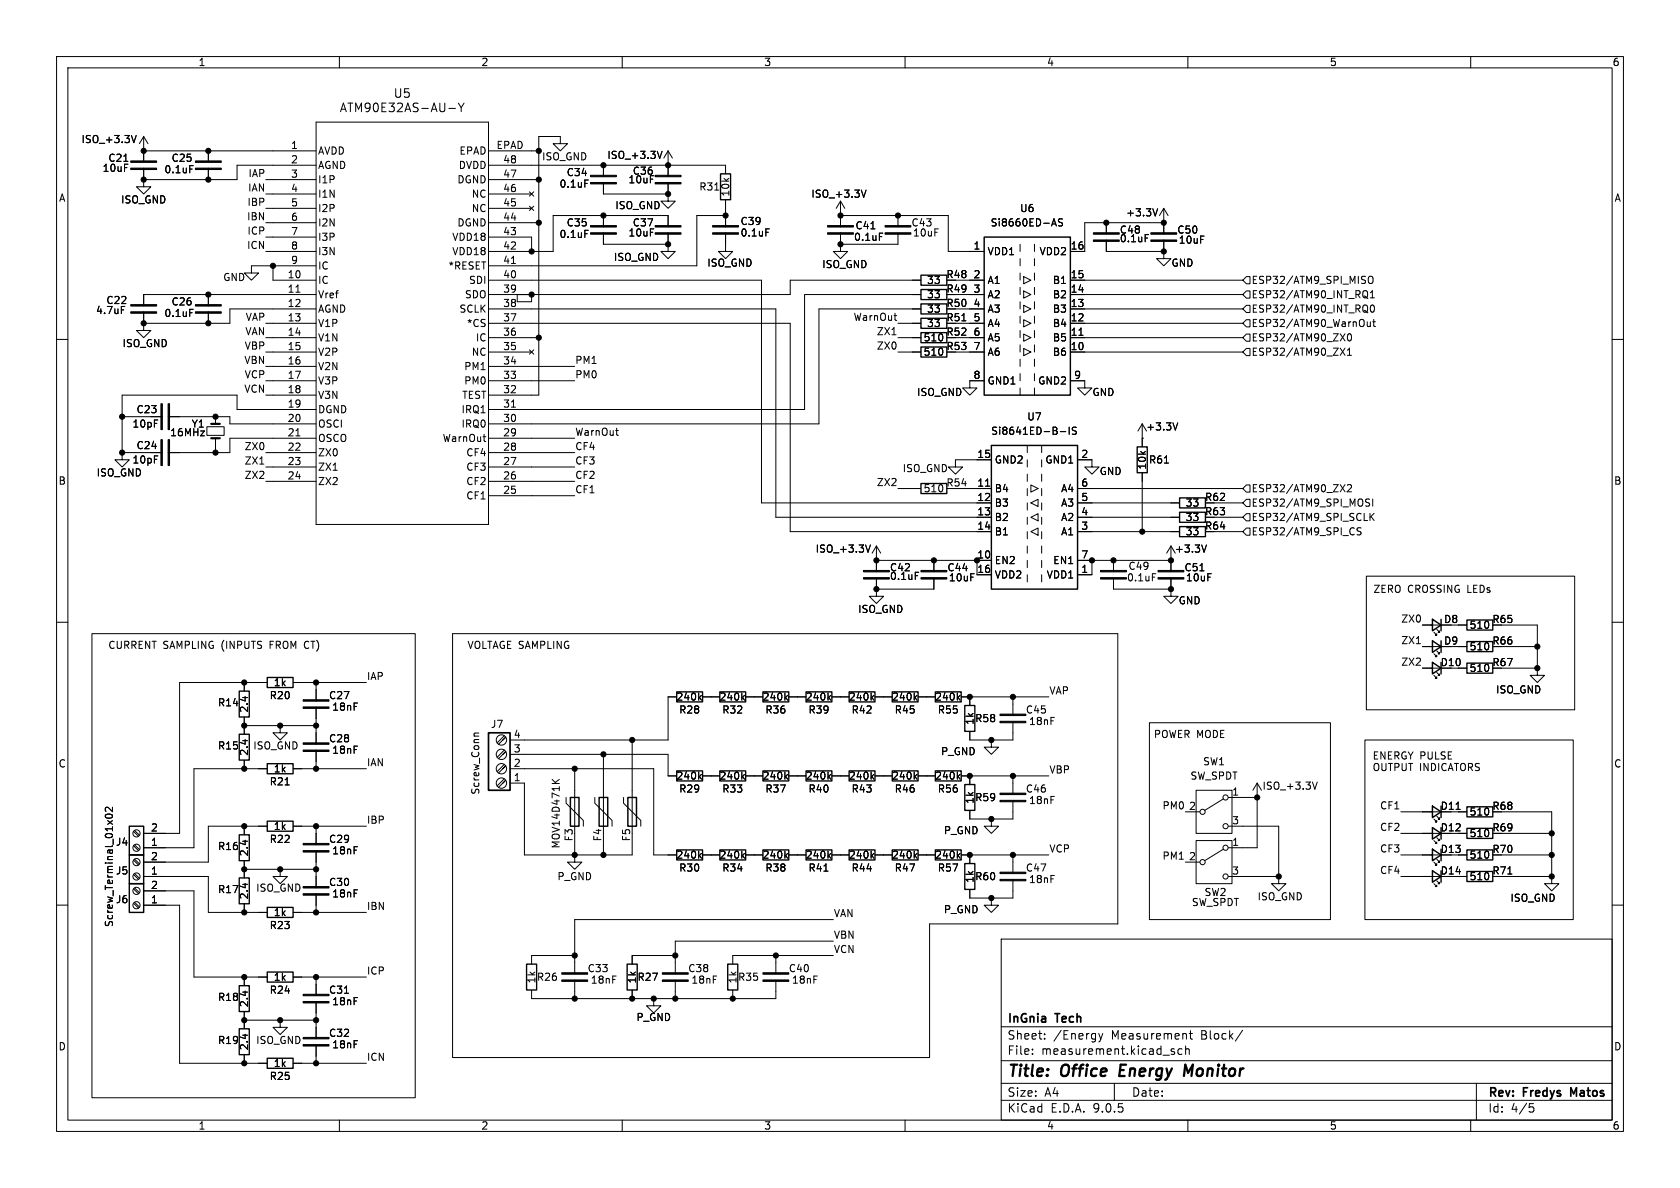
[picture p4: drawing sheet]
<svg xmlns="http://www.w3.org/2000/svg" width="297mm" height="210mm" viewBox="0 0 297 210" stroke-linecap="round" stroke-linejoin="round" font-family="sans-serif">
<g fill="none" stroke="#000" stroke-width=".18">
<path d="M10 10h277v190h-277zM12 12h273v186h-273zM60 10v2M79.4 19.2h1.1M81 18.2l.5 .8M81.5 19v.7M82 18.2l-.5 .8M110 10v2M160 10v2M210 10v2M260 10v2M21.9 28.5h.7"/>
<path d="M23.2 23.9l.5 1.3 .4-1.3M25.4 26.7h.1M25.4 31.8v1.2h1.3l-1.3 1.3-1.3-1.3h1.3M25.4 24.1l-.8 1.3M25.4 24.1l.8 1.3M25.4 24.1v4.6M25.4 29.8v2M25.4 26.7h30.5M33.5 29.3h.6M36.8 26.7v2M36.8 29.8v2M47 31.8h8.9"/>
<path d="M47 34.3h8.9M47 36.8h8.9M47 39.4h8.9M55.9 21.6h30.5v71.1h-30.5zM55.9 29.2h-14v2.6h-16.5M86.4 29.2h41.9v1.5M86.4 26.7h8.8M86.4 31.8h8.8M86.4 34.3h7.6M86.4 36.8h7.6M86.4 39.4h8.8M93.6 33.9l.8 .8"/>
<path d="M93.6 36.4l.8 .8M94.4 33.9l-.8 .8M94.4 36.4l-.8 .8M99.1 25.4h-1.3l1.3 1.3 1.2-1.3h-1.2v-1.3h-3.9v45.8h-8.8M103.4 31.8h.6M106.7 29.2v2M106.7 32.3v2h11.4M106.7 38.1v2M116.2 26.7l.4 1.3 .4-1.3M118.1 34.3v1.3h1.3l-1.3 1.2-1.3-1.2h1.3M118.1 29.2h.1M118.1 26.7v4.5"/>
<path d="M118.1 32.3v2M118.1 26.7l-.8 1.2M118.1 26.7l.8 1.2M126.4 33.6h.7M128.3 35.3v4.8M128.3 38.1h-5.1v8.9h-36.8M148.6 38.1h.1M148.6 38.1h19v6.4h6.4M148.6 35.6v4.5M148.6 35.6l-.8 1.2M148.6 35.6l.8 1.2M152.3 33.6l.4 1.3 .4-1.3"/>
<path d="M158.7 38.1v2M186 39.6h.6M186.3 38.7l.5 1.2M187.8 38.7h-.4l-.2 .1v.4l.5 .2 .1 .3-.2 .2h-.5M195.6 39.4v2M204.7 36.9l-.5 1.3M205.7 39.4h.1M205.7 39.4h-13.9v5.1h-2.6M205.7 36.8l-.7 1.3M205.7 36.8l.8 1.3M205.7 36.8v4.6M25.4 57.2v1.2h1.3l-1.3 1.3-1.3-1.3h1.3"/>
<path d="M25.4 55.2v2M33.5 54.7h.6M36.8 52.1v2M36.8 55.2v2M47 44.5h8.9M47 57.2h8.9M47 59.7h8.9M47 41.9h8.9M48.3 47v2.5h7.6M52.3 51.7h.7M55.9 47h-11.5v1.3h1.3l-1.3 1.2-1.2-1.2h1.2M55.9 52.1h-30.5v2"/>
<path d="M55.9 54.6h-15.3v2.6h-15.2M86.4 49.5h48.2v39.4h40.7M86.4 54.6h50.8v36.8h38.1M86.4 57.2h53.3v36.8h35.6M86.4 59.7h8.8M86.4 41.9h7.6v2.6M90.4 46.6h.7M91.4 52.1v1.2h2.6v-1.2M103.4 40.7h.6M106.7 41.2v2h11.4M118.1 43.2v1.3h1.3l-1.3 1.2-1.3-1.2h1.3M118.1 40.1v-2h-20.3v6.4h-11.4"/>
<path d="M118.1 41.2v2M128.3 41.2v3.3h1.2l-1.2 1.2-1.3-1.2h1.3M135.4 40.5h.6M148.6 43.2v1.3h1.3l-1.3 1.2-1.3-1.2h1.3M148.6 41.2v2M154 40.5h.7M155.5 41.2h.6M158 55.8h.5M158.4 56.6h.1M158.7 57.2h4.1M158.7 59.7h4.1M158.7 41.2v2h-10.1"/>
<path d="M162.8 49.5h-23.1v2.6h-53.3M162.8 52.1h-20.6v20.3h-55.8M162.8 54.6h-18v20.3h-58.4M168.9 49.5h5.1M168.9 52.1h5.1M168.9 54.6h5.1M168.9 57.2h5.1M168.9 59.7h5.1M170 56.7h.8M180.3 43.2v1.3M180.3 45.7v1.3M180.3 48.3v1.2"/>
<path d="M180.3 50.8v1.3M180.3 53.3v1.3M180.3 55.9v1.3M180.3 58.4v1.3M181 51.4l1.2 .7-1.2 .6zM181 54l1.2 .6-1.2 .6zM181 56.5l1.2 .7-1.2 .6zM181 59.1l1.2 .6-1.2 .6zM181 48.9l1.2 .6-1.2 .7zM182.9 43.2v1.3M182.9 45.7v1.3M182.9 48.3v1.2"/>
<path d="M182.9 50.8v1.3M182.9 53.3v1.3M182.9 55.9v1.3M182.9 58.4v1.3M189.2 49.5h30.5M189.2 52.1h30.5M189.2 54.6h30.5M189.2 57.2h30.5M189.2 59.7h30.5M190.7 59.3h.8M195.6 42.5v2h10.1M202.5 41.5h.6"/>
<path d="M205.7 44.5v1.2h1.3l-1.3 1.3-1.2-1.3h1.2M205.7 42.5v2M220.3 56.5h.7v1.3h-.7l-.6-.6zM220.3 48.9h.7v1.3h-.7l-.6-.7zM220.3 59.1h.7v1.2h-.7l-.6-.6zM220.3 51.4h.7v1.3h-.7l-.6-.6zM220.3 54h.7v1.2h-.7l-.6-.6zM236.9 59l.9 1.3M237.8 59l-.9 1.3M238.4 59.1l.1-.1a.68 .68 0 0 1 .4 .6 .68 .68 0 0 1-.4 .7 .84 .84 0 0 1-.1-1.2zM241.6 51.4a.9 .9 0 0 1 0 1.2l.2 .2M241.7 56.9l.1 .8h.3l.2-.1"/>
<path d="M242 49l.2-.2a.43 .43 0 0 1 .5 .5v.4a.42 .42 0 0 1-.4 .4 .42 .42 0 0 1-.4-.4zM242.3 56.9v.8M242.3 52.6h.7M242.3 51.7l.3-.3v1.2M242.4 54l.2-.1a.68 .68 0 0 1 .4 .7 .68 .68 0 0 1-.4 .6l-.2-.1-.1-.4zM242.7 56.9h.5M242.9 56.5v1l.3 .2M10 60h2M21.6 73.7h7.1M29.8 73.7h10.8v1.2h15.3M36.6 75.4h3v1.6h-3zM38.1 73.7v1.2"/>
<path d="M38.1 77.5v2.5M47 62.2h8.9M47 67.3h8.9M47 64.8h8.9M47 69.9h8.9M52.3 77.1h.7M55.9 77.5h-15.3v2.5h-10.8M55.9 72.4h-14v-2.5h-20.3v10.1M85.4 77.2h.5M85.8 78h.1M86.4 62.2h7.6M86.4 67.3h15.2"/>
<path d="M86.4 64.8h15.2M86.4 77.5h15.2M90.4 72h.7M93.6 61.8l.8 .8M94.4 61.8l-.8 .8M108.8 76.1h.5M109.2 77h.1M158.7 62.2h4.1M168.9 62.2h5.1M174 67.3h-2.6v1.3h1.3l-1.3 1.3-1.2-1.3h1.2M180.3 61v1.2M180.3 63.5v1.3"/>
<path d="M180.3 66v1.3M180.3 68.6v1.3M181 61.6l1.2 .6-1.2 .7zM181.6 78.7v1.3M182.9 61v1.2M182.9 63.5v1.3M182.9 66v1.3M182.9 68.6v1.3M184.1 78.7v1.3M187.4 76.3h1M189 75.5v1.3M189.2 67.3h2.6v1.3h1.2l-1.2 1.3-1.3-1.3h1.3"/>
<path d="M189.2 62.2h30.5M190.3 75.6l-.5-.1-.2 .1v.4l.6 .2 .1 .3-.3 .3-.4-.1M201.9 77.5h.1M201.9 74.9v4.1M201.9 74.9l-.7 1.3M201.9 74.9l.8 1.3M208.2 74.7l-.4 1.3M220.3 61.6h.7v1.3h-.7l-.6-.7zM236.9 61.5l.9 1.3M237.8 61.5l-.9 1.3M238.2 62.8h.7M238.2 61.9l.4-.4v1.3"/>
<path d="M285 60h2M21.6 80v1.3h1.3l-1.3 1.3-1.3-1.3h1.3M21.6 80h7.1M47 80h8.9M47 82.6h8.9M47 85.1h8.9M86.4 80h15.2M86.4 82.6h15.2M86.4 85.1h15.2M86.4 87.6h15.2M153 96.3l.5 1.3 .4-1.3M154.9 99.1h.1"/>
<path d="M154.9 99.1h20.4M154.9 96.5l-.7 1.3M154.9 96.5l.8 1.3M154.9 96.5v4.6M158.7 86.4h4.1M165.1 99.1v2M168.9 86.4h6.4M172.7 99.1v2.5h2.6M174.2 85.9h.8M175.3 81.3h-6.4v1.3h1.3l-1.3 1.2-1.3-1.2h1.3M181.6 81.3v1.3M181.6 83.8v1.3"/>
<path d="M181.6 86.4v1.2M181.6 88.9v1.3M181.6 91.4v1.3M181.6 94v1.3M181.6 96.5v1.3M181.6 99.1v1.2M182.2 94l1.3-.7v1.3zM182.2 91.4l1.3-.6v1.3zM182.2 85.7l1.3 .7-1.3 .6zM182.2 88.9l1.3-.6v1.2zM184.1 81.3v1.3M184.1 83.8v1.3"/>
<path d="M184.1 86.4v1.2M184.1 88.9v1.3M184.1 91.4v1.3M184.1 94v1.3M184.1 96.5v1.3M184.1 99.1v1.2M190.5 81.3h2.5v1.3h1.3l-1.3 1.2-1.2-1.2h1.2M190.5 99.1h16.5M190.5 94h18M190.5 91.4h18M190.5 88.9h18M190.5 86.4h29.2"/>
<path d="M193 99.1v2.5h-2.5M196.8 99.1v2M201.9 83.6v10.4M205.9 81.9h.7M207 99.1h.1M207 96.5l-.8 1.3M207 96.5l.8 1.3M207 96.5v4.6M213.3 96.3l-.4 1.3M214.6 94h5.1M214.6 91.4h5.1M214.6 88.9h5.1"/>
<path d="M220.3 90.8h.7v1.3h-.7l-.6-.7zM220.3 85.7h.7v1.3h-.7l-.6-.6zM220.3 88.3h.7v1.2h-.7l-.6-.6zM220.3 93.3h.7v1.3h-.7l-.6-.6zM236.9 85.7l.9 1.2M237.8 85.7l-.9 1.2M238.2 85.8l.5-.1 .2 .3-.8 .9h.8M240.6 93.4l-.5-.1-.1 .1v.4l.5 .2 .1 .3-.2 .3-.5-.1M241.7 88.8l.3 .1 .1 .3-.2 .3h-.3M241.7 88.2l.4 .1M242.2 90.7v1.3M242.4 91.3l.5 .7"/>
<path d="M242.7 88.2v1.3M242.9 90.7l-.7 .8M10 110h2M16.3 112h57.1v82.1h-57.1zM80 112h117.6v51.3h-33.3v23.6h-84.3zM154.9 104.1v1.3h1.3l-1.3 1.3-1.2-1.3h1.2M154.9 102.1v2M161.8 101.2h.6M165.1 102.1v2h-10.2M181.6 101.6v1.3M184.1 101.6v1.3M196.8 102.1v2h10.2"/>
<path d="M203.7 101.4h.6M207 104.1v1.3h1.3l-1.3 1.3-1.3-1.3h1.3M207 102.1v2M212.1 100.9h.8M241.6 101.9h36.8v23.6h-36.8zM251.5 114.3h3.3M251.5 110.5h3.3M251.5 118.1h3.3M253.5 115.6l.5 .5h-.3h.3v-.3M253.5 111.8l.5 .5h-.3h.3v-.3M253.5 119.4l.5 .5h-.3h.3v-.3M254 115.1l.5 .5h-.2h.2v-.3"/>
<path d="M254 111.3l.5 .5h-.2h.2v-.3M254 118.9l.5 .5h-.2h.2v-.3M257.8 114.3h1.5M257.8 110.5h1.5M257.8 118.1h1.5M265.4 114.3h6.4M265.4 110.5h6.4v7.6M265.4 118.1h6.4M271.8 118.1v1.3h1.2l-1.2 1.3-1.3-1.3h1.3M285 110h2M43.2 120.7v1.5M43.2 126.8v3"/>
<path d="M43.2 134.4v1.5M43.2 128.3h12.7M47.2 135.9h-12.9v14h-8.9M47.2 120.7h-15.5v26.6h-6.3M49.5 128.3v1.2h1.3l-1.3 1.3-1.2-1.3h1.2M50.4 138.8h.7M51.8 120.7h13M51.8 135.9h13M55.9 120.7v3.2M55.9 125v6.5M55.9 132.6v3.3M84.7 129.6h-.7l-.2 .3"/>
<path d="M88.9 138.4l.5-.5-1.3 1.3M88.9 135.9l.5-.5-1.3 1.3M88.9 133.4l.5-.6-1.3 1.3M88.9 130.8l.5-.5-1.3 1.3M89.2 137.7l-1.3 1.2M89.2 135.1l-1.3 1.3M89.2 132.6l-1.3 1.3M89.2 130l-1.3 1.3M90.2 135.9h25.4v15.2h4M90.2 133.4h27.9v3.8h1.5M97.6 137.8l.7 .7M98.9 137.8l-.7 .5"/>
<path d="M101.6 135.9v16.5h1.3l-1.3 1.3-1.3-1.3h1.3M106.7 133.4v17.7M111.8 130.8v20.3h-19.1v-12.7h-2.5M119.6 123.2h-1.5v7.6h-27.9M123.6 137.3l.4 .4M123.6 123.3l.4 .5M124 136.9l-.5 .5M124 122.9l-.5 .5M124.2 123.2h3M124.2 137.2h3M131.3 137.3l.3 .4M131.3 123.3l.3 .5"/>
<path d="M131.6 136.9l-.5 .5M131.6 122.9l-.5 .5M131.8 123.2h3M131.8 137.2h3M138.9 137.3l.3 .4M138.9 123.3l.3 .5M139.2 136.9l-.4 .5M139.2 122.9l-.4 .5M139.5 123.2h3M139.5 137.2h3M146.5 123.3l.4 .5M146.5 137.3l.4 .4"/>
<path d="M146.9 122.9l-.5 .5M146.9 136.9l-.5 .5M147.1 123.2h3M147.1 137.2h3M154.1 123.3l.4 .5M154.1 137.3l.4 .4M154.5 122.9l-.5 .5M154.5 136.9l-.5 .5M154.7 123.2h3M154.7 137.2h3M161.7 123.3l.4 .5M161.7 137.3l.4 .4"/>
<path d="M162.1 122.9l-.5 .5M162.1 136.9l-.5 .5M162.3 123.2h3M162.3 137.2h3M169.4 137.3l.3 .4M169.4 123.3l.3 .5M169.7 136.9l-.5 .5M169.7 122.9l-.5 .5M169.9 123.2h15.5M169.9 137.2h15.5M171.4 123.2v1.5M171.4 137.2v1.5"/>
<path d="M175.3 130.8v1.3h1.2l-1.2 1.3-1.3-1.3h1.3M179.1 127.5v3.3h-7.7v-1.5M179.1 123.2v3.3M179.1 137.2v3.2M203.2 127.8h32v34.8h-32zM211.5 139.7h6.3v7.6h-6.3zM222.2 138.4v11.5h-5M222.2 138.4l-.7 1.3M222.2 138.4l.8 1.3M232 138.2l.4 1.3 .5-1.3M241.3 130.8h36.8v31.8h-36.8zM18.7 144.1a.75 .75 0 0 1 1.2 .2 .72 .72 0 0 1-1.3-.1z"/>
<path d="M19.9 142.7v.8l-.9-.8-.4 .2 .1 .5M23.6 154.6l.9 .8M23.6 152.1l.9 .8M23.6 149.5l.9 .9M23.6 147l.9 .8M23.6 159.7l.9 .8M23.6 157.1l.9 .9M23.8 154.4l.9 .9M23.8 151.9l.9 .8M23.8 149.4l.9 .8M23.8 146.8l.9 .9M23.8 159.5l.9 .9"/>
<path d="M23.8 157l.9 .8M25.4 154.9h11.4v6.4h10.4M25.4 157.5h8.9v15.2h12.9M43.2 146.1v1.5M43.2 152.2v3M43.2 159.8v1.5M43.2 153.7h12.7M47.2 146.1h-10.4v6.3h-11.4M49.5 153.7v1.2h1.3l-1.3 1.3-1.2-1.3h1.2M51.8 146.1h13M55.9 146.1v3.2M55.9 150.4v6.5"/>
<path d="M55.9 158v3.3M100.1 141v1l3 3v1.1M105.2 141v1l3 3v1.1M110.2 141v1l3.1 3v1.1M123.6 151.2l.4 .5M124 150.9l-.5 .4M124.2 151.1h3M131.3 151.2l.3 .5M131.6 150.9l-.5 .4M131.8 151.1h3M138.9 151.2l.3 .5M139.2 150.9l-.4 .4"/>
<path d="M139.5 151.1h3M145.7 154h.7M146.5 151.2l.4 .5M146.9 150.9l-.5 .4M147.1 151.1h3M154.1 151.2l.4 .5M154.5 150.9l-.5 .4M154.7 151.1h3M161.7 151.2l.4 .5M162.1 150.9l-.5 .4M162.3 151.1h3M169.4 151.2l.3 .5"/>
<path d="M169.7 150.9l-.5 .4M169.9 151.1h15.5M171.4 151.1v1.5M175.3 158.8v1.2h1.2l-1.2 1.3-1.3-1.3h1.3M175.3 144.8v1.3h1.2l-1.2 1.2-1.3-1.2h1.3M179.1 141.5v3.3h-7.7v-1.5M179.1 155.5v3.3h-7.7v-1.5M179.1 151.1v3.3M209.5 152.4h2.6M209.5 143.5h2.6M211.5 148.6h6.3v7.6h-6.3zM216.3 141.2l-3.3 2.1"/>
<path d="M216.3 150.1l-3.3 2M217.2 154.9h8.9M217.2 141h5M217.2 146.1h8.9v8.8M222.2 141h.1M226.1 154.9v1.3h1.2l-1.2 1.3-1.3-1.3h1.3M247.6 151.1h7.2M247.6 154.9h7.2M247.6 147.3h7.2M247.6 143.5h7.2M253.5 152.4l.5 .5h-.3h.3v-.2M253.5 144.8l.5 .5h-.3h.3v-.3"/>
<path d="M253.5 148.6l.5 .5h-.3h.3v-.3M253.5 156.2l.5 .5h-.3h.3v-.2M254 151.9l.5 .5h-.2h.2v-.3M254 144.3l.5 .5h-.2h.2v-.3M254 148.1l.5 .5h-.2h.2v-.3M254 155.7l.5 .5h-.2h.2v-.2M257.4 143.1h.7M257.8 151.1h1.5M257.8 154.9h1.5M257.8 147.3h1.5M257.8 143.5h1.5M265.4 151.1h8.9"/>
<path d="M265.4 154.9h8.9M265.4 147.3h8.9M265.4 143.5h8.9v11.4M266.6 154.5h.7M274.3 154.9v1.3h1.3l-1.3 1.3-1.3-1.3h1.3M10 160h2M25.4 160h6.3v28h15.5M43.2 172.7v1.5M43.2 178.8v3M51.8 172.7h13M51.8 161.3h13M55.9 172.7v3.3"/>
<path d="M55.9 177.1v6.5M60.9 175.6h.7M101.6 168.9h-7.6v1.5M101.6 173.3v3.2M111.8 175v1.5M115.6 176.5v1.3h1.2l-1.2 1.3-1.3-1.3h1.3M119.4 173.3v3.2M119.4 168.9h-7.6v1.5M129.5 175v1.5M137.2 168.9v3.3M137.2 173.3v3.2h-43.2v-1.5M147.3 168.9h-17.8v1.5"/>
<path d="M147.3 166.4h-27.9v5.8M147.3 162.6h-45.7v9.6M177 166h108v32h-108zM285 160h2M43.2 186.5v1.5M43.2 180.3h12.7M49.5 180.3v1.3h1.3l-1.3 1.3-1.2-1.3h1.2M51.8 188h13M55.9 184.7v3.3M60 198v2M110 198v2M160 198v2"/>
<path d="M177 194.5h108M177 191.5h108M177 187.5h108M177 181.5h108M182.5 186.3v.1M182.5 185.5v.1M184.7 183.6v.1M184.7 182.8v.1M194.2 182.7l.4 1M194.6 183.7l-.1 .4-.3 .1M195 182.7l-.4 1M197 191.5v3"/>
<path d="M207.2 185.9l.4 .1 .1 .2-.2 .2h-.3M207.2 185.4l.4 .1M209 185.5l-.5-.1-.3 .3v.4l.2 .2h.6M209.6 185.5l.2-.1 .4 .1v.9M209.6 184.9v1.5M210 198v2M210.2 182.7h.6M210.5 182.2v1.3l.3 .2M219.7 182.1l-1.3 2M260 198v2M261 191.5v6.5M270.5 195.7h.4l.3 .3-.2 .5-.5 .1"/>
<circle cx="88.6" cy="135.9" r=".92"/>
<circle cx="88.6" cy="133.3" r=".92"/>
<circle cx="88.6" cy="138.4" r=".92"/>
<circle cx="88.6" cy="130.8" r=".92"/>
<circle cx="24.1" cy="152.4" r=".63"/>
<circle cx="24.1" cy="149.9" r=".63"/>
<circle cx="24.1" cy="157.5" r=".63"/>
<circle cx="24.1" cy="154.9" r=".63"/>
<circle cx="24.1" cy="147.3" r=".63"/>
<circle cx="212.6" cy="152.4" r=".46"/>
<circle cx="212.6" cy="143.5" r=".46"/>
<circle cx="216.7" cy="146.1" r=".46"/>
<circle cx="216.7" cy="149.9" r=".46"/>
<circle cx="216.7" cy="154.9" r=".46"/>
<circle cx="216.7" cy="141" r=".46"/>
<circle cx="24.1" cy="160" r=".63"/>
</g>
<path d="M86.4 129.5h3.8v10.2h-3.8zM278.2 193.4l-.5-1.1v1.5" fill="none" stroke="#000" stroke-width=".3"/>
<path d="M198.1 188.2l-.2 2h.9M210.9 188.2l-.9 1.4-.4-1.4-.3 2" fill="none" stroke="#000" stroke-width=".4"/>
<g fill="none" stroke="#000" stroke-width=".24">
<path d="M127.4 30.7h1.8v4.6h-1.8zM162.8 48.6h4.6v1.8h-4.6zM162.8 56.3h4.6v1.7h-4.6zM162.8 53.7h4.6v1.8h-4.6zM162.8 51.2h4.6v1.8h-4.6zM162.8 58.8h4.6v1.8h-4.6zM162.8 61.3h4.6v1.8h-4.6zM201 79h1.8v4.6h-1.8zM162.8 85.5h4.6v1.7h-4.6zM208.5 90.6h4.6v1.7h-4.6zM208.5 88h4.6v1.8h-4.6zM208.5 93.1h4.6v1.8h-4.6z"/>
<path d="M47.2 119.8h4.6v1.7h-4.6zM259.3 109.6h4.6v1.8h-4.6zM259.3 117.2h4.6v1.8h-4.6zM259.3 113.4h4.6v1.8h-4.6zM42.3 129.8h1.8v4.6h-1.8zM42.3 122.2h1.8v4.5h-1.8zM47.2 135h4.6v1.8h-4.6zM119.6 136.3h4.6v1.7h-4.6zM119.6 122.3h4.6v1.8h-4.6zM127.3 136.3h4.5v1.7h-4.5zM127.3 122.3h4.5v1.8h-4.5zM134.9 136.3h4.5v1.7h-4.5z"/>
<path d="M134.9 122.3h4.5v1.8h-4.5zM142.5 122.3h4.6v1.8h-4.6zM142.5 136.3h4.6v1.7h-4.6zM150.1 122.3h4.6v1.8h-4.6zM150.1 136.3h4.6v1.7h-4.6zM157.7 122.3h4.6v1.8h-4.6zM157.7 136.3h4.6v1.7h-4.6zM165.4 136.3h4.5v1.7h-4.5zM165.4 122.3h4.5v1.8h-4.5zM170.6 124.7h1.7v4.6h-1.7zM170.6 138.7h1.7v4.6h-1.7zM42.3 155.2h1.8v4.6h-1.8z"/>
<path d="M42.3 147.6h1.8v4.5h-1.8zM47.2 145.2h4.6v1.7h-4.6zM119.6 150.2h4.6v1.8h-4.6zM127.3 150.2h4.5v1.8h-4.5zM134.9 150.2h4.5v1.8h-4.5zM142.5 150.2h4.6v1.8h-4.6zM150.1 150.2h4.6v1.8h-4.6zM157.7 150.2h4.6v1.8h-4.6zM165.4 150.2h4.5v1.8h-4.5zM170.6 152.7h1.7v4.5h-1.7zM259.3 154.1h4.6v1.7h-4.6zM259.3 142.6h4.6v1.8h-4.6z"/>
<path d="M259.3 146.4h4.6v1.8h-4.6zM259.3 150.2h4.6v1.8h-4.6zM42.3 174.2h1.8v4.6h-1.8zM47.2 171.8h4.6v1.8h-4.6zM47.2 160.4h4.6v1.8h-4.6zM93.1 170.4h1.8v4.6h-1.8zM110.9 170.4h1.7v4.6h-1.7zM128.7 170.4h1.7v4.6h-1.7zM42.3 181.9h1.8v4.5h-1.8zM47.2 187.1h4.6v1.7h-4.6z"/>
</g>
<g fill="none" stroke="#000" stroke-width=".25">
<path d="M174 41.9h15.2v28h-15.2zM175.3 78.7h15.2v25.4h-15.2zM253.2 113.3l1.6 1-1.6 1zM253.2 109.5l1.6 1-1.6 1zM253.2 117.1l1.6 1-1.6 1zM254.8 109.5v2M254.8 113.3v2M254.8 117.1v2M22.9 151.1h2.5v5.1h-2.5zM22.9 146.1h2.5v5h-2.5zM22.9 156.2h2.5v5.1h-2.5zM100.8 141h1.6v5.1h-1.6z"/>
<path d="M105.9 141h1.5v5.1h-1.5zM111 141h1.5v5.1h-1.5zM253.2 150.1l1.6 1-1.6 1zM253.2 142.5l1.6 1-1.6 1zM253.2 146.3l1.6 1-1.6 1zM253.2 153.9l1.6 1-1.6 1.1zM254.8 142.5v2M254.8 146.3v2M254.8 150.1v2M254.8 153.9v2.1"/>
</g>
<g fill="#000" stroke="#000" stroke-width=".18">
<path d="M23.1 29.7h4.6v.3h-4.6zM23.1 28.4h4.6v.3h-4.6zM34.5 29.7h4.6v.3h-4.6zM34.5 28.4h4.6v.3h-4.6zM104.4 32.3h4.6v.2h-4.6zM104.4 31h4.6v.2h-4.6zM115.8 32.3h4.6v.2h-4.6zM115.8 31h4.6v.2h-4.6zM23.1 53.8h4.6v.3h-4.6zM23.1 55.1h4.6v.3h-4.6zM34.5 55.1h4.6v.3h-4.6zM34.5 53.8h4.6v.3h-4.6z"/>
<path d="M104.4 41.1h4.6v.3h-4.6zM104.4 39.9h4.6v.2h-4.6zM115.8 41.1h4.6v.3h-4.6zM115.8 39.9h4.6v.2h-4.6zM126 41.1h4.6v.3h-4.6zM126 39.9h4.6v.2h-4.6zM146.3 41.1h4.6v.3h-4.6zM146.3 39.9h4.6v.2h-4.6zM156.5 41.1h4.5v.3h-4.5zM156.5 39.9h4.5v.2h-4.5zM193.3 42.4h4.6v.3h-4.6zM193.3 41.1h4.6v.3h-4.6z"/>
<path d="M203.5 42.4h4.5v.3h-4.5zM203.5 41.1h4.5v.3h-4.5zM28.4 77.7h.3v4.6h-.3zM28.4 71.4h.3v4.5h-.3zM29.7 77.7h.3v4.6h-.3zM29.7 71.4h.3v4.5h-.3zM152.7 102.1h4.5v.3h-4.5zM152.7 100.8h4.5v.3h-4.5zM162.8 102.1h4.6v.3h-4.6zM162.8 100.8h4.6v.3h-4.6zM194.6 102.1h4.5v.3h-4.5zM194.6 100.8h4.5v.3h-4.5z"/>
<path d="M204.7 102.1h4.6v.3h-4.6zM204.7 100.8h4.6v.3h-4.6zM53.6 123.7h4.6v.3h-4.6zM53.6 125h4.6v.2h-4.6zM53.6 131.3h4.6v.3h-4.6zM53.6 132.6h4.6v.2h-4.6zM176.8 126.2h4.6v.3h-4.6zM176.8 127.5h4.6v.3h-4.6zM53.6 156.7h4.6v.3h-4.6zM53.6 158h4.6v.2h-4.6zM53.6 149.1h4.6v.3h-4.6zM53.6 150.4h4.6v.2h-4.6z"/>
<path d="M176.8 154.2h4.6v.2h-4.6zM176.8 155.4h4.6v.3h-4.6zM176.8 140.2h4.6v.3h-4.6zM176.8 141.5h4.6v.2h-4.6zM53.6 175.8h4.6v.2h-4.6zM53.6 177h4.6v.3h-4.6zM99.3 172h4.6v.2h-4.6zM99.3 173.2h4.6v.3h-4.6zM117.1 172h4.6v.2h-4.6zM117.1 173.2h4.6v.3h-4.6zM134.9 172h4.5v.2h-4.5zM134.9 173.2h4.5v.3h-4.5z"/>
<path d="M53.6 183.4h4.6v.2h-4.6zM53.6 184.7h4.6v.2h-4.6z"/>
<circle cx="25.4" cy="31.8" r=".46"/>
<circle cx="25.4" cy="26.7" r=".46"/>
<circle cx="36.8" cy="31.8" r=".46"/>
<circle cx="36.8" cy="26.7" r=".46"/>
<circle cx="95.2" cy="31.8" r=".46"/>
<circle cx="95.2" cy="39.4" r=".46"/>
<circle cx="95.2" cy="26.7" r=".46"/>
<circle cx="106.7" cy="38.1" r=".46"/>
<circle cx="106.7" cy="29.2" r=".46"/>
<circle cx="118.1" cy="34.3" r=".46"/>
<circle cx="118.1" cy="29.2" r=".46"/>
<circle cx="128.3" cy="38.1" r=".46"/>
<circle cx="148.6" cy="38.1" r=".46"/>
<circle cx="158.7" cy="38.1" r=".46"/>
<circle cx="195.6" cy="39.4" r=".46"/>
<circle cx="205.7" cy="39.4" r=".46"/>
<circle cx="25.4" cy="57.2" r=".46"/>
<circle cx="36.8" cy="57.2" r=".46"/>
<circle cx="36.8" cy="52.1" r=".46"/>
<circle cx="48.3" cy="47" r=".46"/>
<circle cx="94" cy="44.5" r=".46"/>
<circle cx="94" cy="52.1" r=".46"/>
<circle cx="95.2" cy="59.7" r=".46"/>
<circle cx="118.1" cy="43.2" r=".46"/>
<circle cx="148.6" cy="43.2" r=".46"/>
<circle cx="205.7" cy="44.5" r=".46"/>
<circle cx="21.6" cy="73.7" r=".46"/>
<circle cx="38.1" cy="73.7" r=".46"/>
<circle cx="21.6" cy="80" r=".46"/>
<circle cx="38.1" cy="80" r=".46"/>
<circle cx="154.9" cy="99.1" r=".46"/>
<circle cx="165.1" cy="99.1" r=".46"/>
<circle cx="172.7" cy="99.1" r=".46"/>
<circle cx="193" cy="99.1" r=".46"/>
<circle cx="196.8" cy="99.1" r=".46"/>
<circle cx="201.9" cy="94" r=".46"/>
<circle cx="207" cy="99.1" r=".46"/>
<circle cx="154.9" cy="104.1" r=".46"/>
<circle cx="207" cy="104.1" r=".46"/>
<circle cx="271.8" cy="114.3" r=".46"/>
<circle cx="271.8" cy="118.1" r=".46"/>
<circle cx="43.2" cy="135.9" r=".46"/>
<circle cx="43.2" cy="120.7" r=".46"/>
<circle cx="43.2" cy="128.3" r=".46"/>
<circle cx="49.5" cy="128.3" r=".46"/>
<circle cx="55.9" cy="128.3" r=".46"/>
<circle cx="55.9" cy="135.9" r=".46"/>
<circle cx="55.9" cy="120.7" r=".46"/>
<circle cx="101.6" cy="135.9" r=".46"/>
<circle cx="106.7" cy="133.4" r=".46"/>
<circle cx="111.8" cy="130.8" r=".46"/>
<circle cx="171.4" cy="137.2" r=".46"/>
<circle cx="171.4" cy="123.2" r=".46"/>
<circle cx="175.3" cy="130.8" r=".46"/>
<circle cx="179.1" cy="123.2" r=".46"/>
<circle cx="179.1" cy="137.2" r=".46"/>
<circle cx="43.2" cy="146.1" r=".46"/>
<circle cx="43.2" cy="153.7" r=".46"/>
<circle cx="49.5" cy="153.7" r=".46"/>
<circle cx="55.9" cy="153.7" r=".46"/>
<circle cx="55.9" cy="146.1" r=".46"/>
<circle cx="101.6" cy="151.1" r=".46"/>
<circle cx="106.7" cy="151.1" r=".46"/>
<circle cx="171.4" cy="151.1" r=".46"/>
<circle cx="175.3" cy="158.8" r=".46"/>
<circle cx="175.3" cy="144.8" r=".46"/>
<circle cx="179.1" cy="151.1" r=".46"/>
<circle cx="222.2" cy="141" r=".46"/>
<circle cx="226.1" cy="154.9" r=".46"/>
<circle cx="274.3" cy="151.1" r=".46"/>
<circle cx="274.3" cy="154.9" r=".46"/>
<circle cx="274.3" cy="147.3" r=".46"/>
<circle cx="43.2" cy="172.7" r=".46"/>
<circle cx="43.2" cy="161.3" r=".46"/>
<circle cx="55.9" cy="172.7" r=".46"/>
<circle cx="55.9" cy="161.3" r=".46"/>
<circle cx="101.6" cy="176.5" r=".46"/>
<circle cx="101.6" cy="168.9" r=".46"/>
<circle cx="111.8" cy="176.5" r=".46"/>
<circle cx="115.6" cy="176.5" r=".46"/>
<circle cx="119.4" cy="168.9" r=".46"/>
<circle cx="119.4" cy="176.5" r=".46"/>
<circle cx="129.5" cy="176.5" r=".46"/>
<circle cx="137.2" cy="168.9" r=".46"/>
<circle cx="43.2" cy="180.3" r=".46"/>
<circle cx="43.2" cy="188" r=".46"/>
<circle cx="49.5" cy="180.3" r=".46"/>
<circle cx="55.9" cy="180.3" r=".46"/>
<circle cx="55.9" cy="188" r=".46"/>
</g>
<path d="M37.3 74.9h1.6M37.3 77.5h1.6" fill="none" stroke="#000" stroke-width=".38"/>
<g font-size="2.8">
<text x="178" y="190.9">Title:</text>
<text x="187.7" y="190.9">Office</text>
<text x="198.7" y="190.9">Energy</text>
<text x="211" y="190.9">Monitor</text>
</g>
<g font-size="2.1">
<text x="69.5" y="17.5">U5</text>
<text x="60" y="20">ATM90E32AS-AU-Y</text>
<text x="178" y="184">Sheet:</text>
<text x="178" y="181.2">InGnia</text>
<text x="186.2" y="184">/Energy</text>
<text x="186.7" y="181.2">Tech</text>
<text x="196.5" y="184">Measurement</text>
<text x="212.5" y="184">Block/</text>
<text x="178" y="186.7">File:</text>
<text x="184.1" y="186.7">measurement.kicad_sch</text>
<text x="178" y="196.9">KiCad</text>
<text x="178" y="194.1">Size:</text>
<text x="184.7" y="194.1">A4</text>
<text x="185.7" y="196.9">E.D.A.</text>
<text x="193.3" y="196.9">9.0.5</text>
<text x="200" y="194.1">Date:</text>
<text x="263" y="194.3">Rev:</text>
<text x="263" y="196.9">Id:</text>
<text x="267.1" y="196.9">4/5</text>
<text x="269.4" y="194.3">Fredys</text>
<text x="278.3" y="194.3">Matos</text>
</g>
<g font-size="1.8">
<text x="35" y="11.9">1</text>
<text x="85" y="11.9">2</text>
<text x="135" y="11.9">3</text>
<text x="185" y="11.9">4</text>
<text x="235" y="11.9">5</text>
<text x="285" y="11.9">6</text>
<text x="14.3" y="25.5">ISO_+3.3V</text>
<text x="19.1" y="28.8">C21</text>
<text x="30.2" y="28.8">C25</text>
<text x="51.4" y="26.4">1</text>
<text x="51.4" y="29">2</text>
<text x="56.1" y="27.5">AVDD</text>
<text x="81.1" y="27.5">EPAD</text>
<text x="87.7" y="26.4">EPAD</text>
<text x="88.9" y="29">48</text>
<text x="95.7" y="28.5">ISO_GND</text>
<text x="107.3" y="28.3">ISO_+3.3V</text>
<text x="10.3" y="35.9">A</text>
<text x="18" y="30.6">10uF</text>
<text x="29" y="30.8">0.1uF</text>
<text x="43.8" y="33.9">IAN</text>
<text x="43.8" y="31.4">IAP</text>
<text x="51.4" y="31.5">3</text>
<text x="51.4" y="34">4</text>
<text x="56.1" y="30.1">AGND</text>
<text x="56.1" y="32.6">I1P</text>
<text x="56.1" y="35.2">I1N</text>
<text x="80.8" y="32.6">DGND</text>
<text x="81" y="30.1">DVDD</text>
<text x="83.3" y="35.2">NC</text>
<text x="88.9" y="31.5">47</text>
<text x="88.9" y="34">46</text>
<text x="98.8" y="33.4">0.1uF</text>
<text x="100.1" y="31.3">C34</text>
<text x="111" y="32.6">10uF</text>
<text x="111.8" y="31.1">C36</text>
<text x="123.5" y="33.9">R31</text>
<text x="129.1" y="34.8" transform="rotate(-90 129.1 34.8)">10k</text>
<text x="143.3" y="35.2">ISO_+3.3V</text>
<text x="285.3" y="35.9">A</text>
<text x="21.3" y="36.2">ISO_GND</text>
<text x="43.6" y="39">IBN</text>
<text x="43.6" y="41.6">ICP</text>
<text x="43.6" y="36.5">IBP</text>
<text x="51.4" y="36.6">5</text>
<text x="51.4" y="39.1">6</text>
<text x="51.4" y="41.7">7</text>
<text x="56.1" y="37.7">I2P</text>
<text x="56.1" y="40.2">I2N</text>
<text x="80.8" y="40.2">DGND</text>
<text x="83.3" y="37.7">NC</text>
<text x="88.9" y="36.6">45</text>
<text x="88.9" y="39.1">44</text>
<text x="88.9" y="41.7">43</text>
<text x="100.1" y="40.2">C35</text>
<text x="108.7" y="37.2">ISO_GND</text>
<text x="111.8" y="40.2">C37</text>
<text x="130.8" y="40">C39</text>
<text x="151.1" y="40.7">C41</text>
<text x="161" y="40.2">C43</text>
<text x="175" y="40.2">Si8660ED-AS</text>
<text x="180.2" y="37.7">U6</text>
<text x="197.9" y="41.5">C48</text>
<text x="199" y="38.5">+3.3V</text>
<text x="208" y="41.5">C50</text>
<text x="43.6" y="44.1">ICN</text>
<text x="51.4" y="44.2">8</text>
<text x="51.4" y="46.7">9</text>
<text x="56.1" y="42.8">I3P</text>
<text x="56.1" y="45.3">I3N</text>
<text x="56.1" y="47.9">IC</text>
<text x="79.2" y="47.9">*RESET</text>
<text x="79.9" y="42.8">VDD18</text>
<text x="79.9" y="45.3">VDD18</text>
<text x="88.9" y="44.2">42</text>
<text x="88.9" y="46.7">41</text>
<text x="98.8" y="42.3">0.1uF</text>
<text x="108.4" y="46.3">ISO_GND</text>
<text x="111" y="42">10uF</text>
<text x="124.9" y="47.3">ISO_GND</text>
<text x="130.8" y="42">0.1uF</text>
<text x="145.3" y="47.6">ISO_GND</text>
<text x="150.9" y="42.8">0.1uF</text>
<text x="161.3" y="42">10uF</text>
<text x="172" y="44.2">1</text>
<text x="174.5" y="45.3">VDD1</text>
<text x="183.7" y="45.3">VDD2</text>
<text x="189.2" y="44.2">16</text>
<text x="197.9" y="43">0.1uF</text>
<text x="207" y="47.3">GND</text>
<text x="208.3" y="43.3">10uF</text>
<text x="18.7" y="53.9">C22</text>
<text x="39.4" y="49.9">GND</text>
<text x="50.8" y="49.3">10</text>
<text x="50.8" y="51.8">11</text>
<text x="56.1" y="50.4">IC</text>
<text x="56.1" y="52.9">Vref</text>
<text x="82.1" y="52.9">SDO</text>
<text x="82.8" y="50.4">SDI</text>
<text x="88.9" y="49.3">40</text>
<text x="88.9" y="51.8">39</text>
<text x="163.8" y="50.4">33</text>
<text x="163.8" y="52.9">33</text>
<text x="167.2" y="49.4">R48</text>
<text x="167.2" y="51.9">R49</text>
<text x="172" y="49.3">2</text>
<text x="172" y="51.8">3</text>
<text x="174.5" y="50.4">A1</text>
<text x="174.5" y="52.9">A2</text>
<text x="186" y="50.4">B1</text>
<text x="186" y="52.9">B2</text>
<text x="189.2" y="49.3">15</text>
<text x="189.2" y="51.8">14</text>
<text x="221.2" y="50.4">ESP32/ATM9_SPI_MISO</text>
<text x="221.2" y="52.9">ESP32/ATM90_INT_RQ1</text>
<text x="16.9" y="55.7">4.7uF</text>
<text x="29" y="56.2">0.1uF</text>
<text x="30.2" y="54.2">C26</text>
<text x="43.3" y="59.3">VAN</text>
<text x="43.3" y="56.8">VAP</text>
<text x="50.8" y="54.4">12</text>
<text x="50.8" y="56.9">13</text>
<text x="50.8" y="59.4">14</text>
<text x="56.1" y="55.5">AGND</text>
<text x="56.1" y="58">V1P</text>
<text x="81.1" y="55.5">SCLK</text>
<text x="82.5" y="58">*CS</text>
<text x="88.9" y="54.4">38</text>
<text x="88.9" y="56.9">37</text>
<text x="88.9" y="59.4">36</text>
<text x="150.8" y="56.8">WarnOut</text>
<text x="154.9" y="59.3">ZX1</text>
<text x="163.8" y="58">33</text>
<text x="163.8" y="55.5">33</text>
<text x="167.2" y="57">R51</text>
<text x="167.2" y="54.5">R50</text>
<text x="167.2" y="59.5">R52</text>
<text x="172" y="54.4">4</text>
<text x="172" y="56.9">5</text>
<text x="172" y="59.4">6</text>
<text x="174.5" y="55.5">A3</text>
<text x="174.5" y="58">A4</text>
<text x="186" y="55.5">B3</text>
<text x="186" y="58">B4</text>
<text x="189.2" y="54.4">13</text>
<text x="189.2" y="56.9">12</text>
<text x="189.2" y="59.4">11</text>
<text x="221.2" y="58">ESP32/ATM90_WarnOut</text>
<text x="221.2" y="55.5">ESP32/ATM90_INT_RQ0</text>
<text x="21.6" y="61.6">ISO_GND</text>
<text x="43.1" y="64.4">VBN</text>
<text x="43.2" y="61.9">VBP</text>
<text x="50.8" y="62">15</text>
<text x="50.8" y="64.5">16</text>
<text x="56.1" y="60.6">V1N</text>
<text x="56.1" y="63.1">V2P</text>
<text x="56.1" y="65.6">V2N</text>
<text x="82" y="65.6">PM1</text>
<text x="83.3" y="63.1">NC</text>
<text x="84" y="60.6">IC</text>
<text x="88.9" y="62">35</text>
<text x="88.9" y="64.5">34</text>
<text x="101.6" y="64.4">PM1</text>
<text x="154.9" y="61.9">ZX0</text>
<text x="163.2" y="63.1">510</text>
<text x="163.2" y="60.6">510</text>
<text x="167.2" y="62.1">R53</text>
<text x="172" y="62">7</text>
<text x="174.5" y="60.6">A5</text>
<text x="174.5" y="63.1">A6</text>
<text x="186" y="60.6">B5</text>
<text x="186" y="63.1">B6</text>
<text x="189.2" y="62">10</text>
<text x="221.2" y="60.6">ESP32/ATM90_ZX0</text>
<text x="221.2" y="63.1">ESP32/ATM90_ZX1</text>
<text x="43.1" y="69.5">VCN</text>
<text x="43.2" y="67">VCP</text>
<text x="50.8" y="67.1">17</text>
<text x="50.8" y="69.6">18</text>
<text x="56.1" y="68.2">V3P</text>
<text x="56.1" y="70.7">V3N</text>
<text x="81.6" y="70.7">TEST</text>
<text x="82" y="68.2">PM0</text>
<text x="88.9" y="67.1">33</text>
<text x="88.9" y="69.6">32</text>
<text x="101.6" y="67">PM0</text>
<text x="162" y="70.2">ISO_GND</text>
<text x="172" y="67.1">8</text>
<text x="174.5" y="68.2">GND1</text>
<text x="183.4" y="68.2">GND2</text>
<text x="189.8" y="67.1">9</text>
<text x="193" y="70.2">GND</text>
<text x="23.3" y="75.8">10pF</text>
<text x="24" y="73.3">C23</text>
<text x="30" y="77.3">16MHz</text>
<text x="33.8" y="75.8">Y1</text>
<text x="50.8" y="72.1">19</text>
<text x="50.8" y="74.7">20</text>
<text x="50.8" y="77.2">21</text>
<text x="56.1" y="73.3">DGND</text>
<text x="56.1" y="75.8">OSCI</text>
<text x="81.5" y="73.3">IRQ1</text>
<text x="81.5" y="75.8">IRQ0</text>
<text x="88.9" y="72.1">31</text>
<text x="88.9" y="74.7">30</text>
<text x="88.9" y="77.2">29</text>
<text x="101.6" y="77.1">WarnOut</text>
<text x="175.1" y="77.1">Si8641ED-B-IS</text>
<text x="181.5" y="74.5">U7</text>
<text x="202.5" y="76.3">+3.3V</text>
<text x="23.3" y="82.1">10pF</text>
<text x="24" y="79.6">C24</text>
<text x="43.2" y="79.7">ZX0</text>
<text x="43.2" y="82.2">ZX1</text>
<text x="50.8" y="79.8">22</text>
<text x="50.8" y="82.3">23</text>
<text x="56.1" y="78.3">OSCO</text>
<text x="56.1" y="80.9">ZX0</text>
<text x="56.1" y="83.4">ZX1</text>
<text x="78.2" y="78.3">WarnOut</text>
<text x="82.3" y="80.9">CF4</text>
<text x="82.3" y="83.4">CF3</text>
<text x="88.9" y="79.8">28</text>
<text x="88.9" y="82.3">27</text>
<text x="101.6" y="82.2">CF3</text>
<text x="101.6" y="79.7">CF4</text>
<text x="159.5" y="83.7">ISO_GND</text>
<text x="172.7" y="81">15</text>
<text x="175.8" y="82.1">GND2</text>
<text x="184.7" y="82.1">GND1</text>
<text x="191.1" y="81">2</text>
<text x="202.8" y="83.1" transform="rotate(-90 202.8 83.1)">10k</text>
<text x="203" y="82.1">R61</text>
<text x="10.3" y="85.9">B</text>
<text x="17" y="84.4">ISO_GND</text>
<text x="43.2" y="84.7">ZX2</text>
<text x="50.8" y="84.8">24</text>
<text x="56.1" y="86">ZX2</text>
<text x="82.3" y="86">CF2</text>
<text x="82.3" y="88.5">CF1</text>
<text x="88.9" y="84.8">26</text>
<text x="88.9" y="87.4">25</text>
<text x="101.6" y="84.7">CF2</text>
<text x="101.6" y="87.3">CF1</text>
<text x="154.9" y="86">ZX2</text>
<text x="163.2" y="87.2">510</text>
<text x="167.2" y="86.2">R54</text>
<text x="172.7" y="88.6">12</text>
<text x="172.7" y="86.1">11</text>
<text x="175.8" y="89.8">B3</text>
<text x="175.8" y="87.2">B4</text>
<text x="187.5" y="89.8">A3</text>
<text x="187.5" y="87.2">A4</text>
<text x="191.1" y="88.6">5</text>
<text x="191.1" y="86.1">6</text>
<text x="194.3" y="84.2">GND</text>
<text x="209.5" y="89.8">33</text>
<text x="212.9" y="88.7">R62</text>
<text x="221.2" y="87.2">ESP32/ATM90_ZX2</text>
<text x="221.2" y="89.8">ESP32/ATM9_SPI_MOSI</text>
<text x="285.3" y="85.9">B</text>
<text x="172.7" y="93.7">14</text>
<text x="172.7" y="91.2">13</text>
<text x="175.8" y="94.8">B1</text>
<text x="175.8" y="92.3">B2</text>
<text x="187.5" y="94.8">A1</text>
<text x="187.5" y="92.3">A2</text>
<text x="191.1" y="93.7">3</text>
<text x="191.1" y="91.2">4</text>
<text x="209.5" y="92.3">33</text>
<text x="209.5" y="94.8">33</text>
<text x="212.9" y="91.3">R63</text>
<text x="212.9" y="93.8">R64</text>
<text x="221.2" y="92.3">ESP32/ATM9_SPI_SCLK</text>
<text x="221.2" y="94.8">ESP32/ATM9_SPI_CS</text>
<text x="144.1" y="97.9">ISO_+3.3V</text>
<text x="157.2" y="101.2">C42</text>
<text x="167.4" y="101.2">C44</text>
<text x="172.7" y="101.3">16</text>
<text x="172.7" y="98.8">10</text>
<text x="175.8" y="99.9">EN2</text>
<text x="186.1" y="99.9">EN1</text>
<text x="191.1" y="101.3">1</text>
<text x="191.1" y="98.8">7</text>
<text x="199.4" y="100.9">C49</text>
<text x="207.6" y="97.9">+3.3V</text>
<text x="209.3" y="101.2">C51</text>
<text x="157.2" y="102.7">0.1uF</text>
<text x="167.6" y="103">10uF</text>
<text x="175.8" y="102.5">VDD2</text>
<text x="185" y="102.5">VDD1</text>
<text x="199.1" y="103">0.1uF</text>
<text x="208.3" y="107">GND</text>
<text x="209.6" y="103">10uF</text>
<text x="242.7" y="105">ZERO CROSSING LEDs</text>
<text x="151.6" y="108.6">ISO_GND</text>
<text x="247.6" y="114">ZX1</text>
<text x="247.6" y="110.1">ZX0</text>
<text x="255.2" y="110.3">D8</text>
<text x="259.7" y="111.4">510</text>
<text x="263.7" y="110.3">R65</text>
<text x="19" y="114.9">CURRENT SAMPLING</text>
<text x="39.2" y="114.9">(INPUTS</text>
<text x="48" y="114.9">FROM CT)</text>
<text x="82.5" y="114.9">VOLTAGE SAMPLING</text>
<text x="247.6" y="117.8">ZX2</text>
<text x="254.6" y="118">D10</text>
<text x="255.2" y="114.1">D9</text>
<text x="259.7" y="119">510</text>
<text x="259.7" y="115.2">510</text>
<text x="263.7" y="118">R67</text>
<text x="263.7" y="114.1">R66</text>
<text x="38.4" y="125.1">R14</text>
<text x="47.6" y="123.8">R20</text>
<text x="48.3" y="121.5">1k</text>
<text x="58.1" y="123.8">C27</text>
<text x="58.6" y="125.8">18nF</text>
<text x="64.8" y="120.3">IAP</text>
<text x="119.5" y="124.1">240k</text>
<text x="127.1" y="124.1">240k</text>
<text x="134.7" y="124.1">240k</text>
<text x="142.4" y="124.1">240k</text>
<text x="150" y="124.1">240k</text>
<text x="157.6" y="124.1">240k</text>
<text x="165.2" y="124.1">240k</text>
<text x="185.4" y="122.8">VAP</text>
<text x="264.4" y="122.8">ISO_GND</text>
<text x="44" y="126.1" transform="rotate(-90 44 126.1)">2.4</text>
<text x="58.1" y="131.4">C28</text>
<text x="86.7" y="128.9">J7</text>
<text x="90.7" y="130.6">4</text>
<text x="120" y="126.3">R28</text>
<text x="127.6" y="126.3">R32</text>
<text x="135.2" y="126.3">R36</text>
<text x="142.8" y="126.3">R39</text>
<text x="150.5" y="126.3">R42</text>
<text x="158.1" y="126.3">R45</text>
<text x="165.7" y="126.3">R55</text>
<text x="172.3" y="127.9">R58</text>
<text x="172.3" y="128.2" transform="rotate(-90 172.3 128.2)">1k</text>
<text x="181.3" y="126.3">C45</text>
<text x="181.8" y="128.4">18nF</text>
<text x="203.9" y="130.7">POWER MODE</text>
<text x="10.3" y="135.9">C</text>
<text x="38.4" y="132.7">R15</text>
<text x="44" y="133.7" transform="rotate(-90 44 133.7)">2.4</text>
<text x="44.7" y="132.7">ISO_GND</text>
<text x="48.3" y="136.8">1k</text>
<text x="58.6" y="133.5">18nF</text>
<text x="64.8" y="135.5">IAN</text>
<text x="90.7" y="135.6">2</text>
<text x="90.7" y="133.1">3</text>
<text x="166.3" y="133.7">P_GND</text>
<text x="185.4" y="136.8">VBP</text>
<text x="212.6" y="135.5">SW1</text>
<text x="242.6" y="134.5">ENERGY PULSE</text>
<text x="242.6" y="136.5">OUTPUT INDICATORS</text>
<text x="285.3" y="135.9">C</text>
<text x="47.6" y="139">R21</text>
<text x="84.9" y="140.6" transform="rotate(-90 84.9 140.6)">Screw_Conn</text>
<text x="90.7" y="138.2">1</text>
<text x="119.5" y="138">240k</text>
<text x="120" y="140.3">R29</text>
<text x="127.1" y="138">240k</text>
<text x="127.6" y="140.3">R33</text>
<text x="134.7" y="138">240k</text>
<text x="135.2" y="140.3">R37</text>
<text x="142.4" y="138">240k</text>
<text x="142.8" y="140.3">R40</text>
<text x="150" y="138">240k</text>
<text x="150.5" y="140.3">R43</text>
<text x="157.6" y="138">240k</text>
<text x="158.1" y="140.3">R46</text>
<text x="165.2" y="138">240k</text>
<text x="165.7" y="140.3">R56</text>
<text x="172.3" y="141.8">R59</text>
<text x="172.3" y="142.2" transform="rotate(-90 172.3 142.2)">1k</text>
<text x="181.3" y="140.3">C46</text>
<text x="181.8" y="142.3">18nF</text>
<text x="205.4" y="143.2">PM0</text>
<text x="210.1" y="143.3">2</text>
<text x="210.4" y="138">SW_SPDT</text>
<text x="217.7" y="140.7">1</text>
<text x="223.1" y="139.8">ISO_+3.3V</text>
<text x="243.9" y="143.2">CF1</text>
<text x="254.6" y="143.4">D11</text>
<text x="263.7" y="143.4">R68</text>
<text x="20.4" y="149.7">J4</text>
<text x="26.6" y="149.6">1</text>
<text x="26.6" y="147.1">2</text>
<text x="47.6" y="149.2">R22</text>
<text x="48.3" y="146.9">1k</text>
<text x="58.1" y="149.2">C29</text>
<text x="64.8" y="145.7">IBP</text>
<text x="101.4" y="148.8" transform="rotate(-90 101.4 148.8)">F3</text>
<text x="106.5" y="148.8" transform="rotate(-90 106.5 148.8)">F4</text>
<text x="111.6" y="148.8" transform="rotate(-90 111.6 148.8)">F5</text>
<text x="166.8" y="147.7">P_GND</text>
<text x="217.7" y="145.8">3</text>
<text x="217.7" y="149.6">1</text>
<text x="243.9" y="147">CF2</text>
<text x="254.6" y="147.2">D12</text>
<text x="259.7" y="144.4">510</text>
<text x="259.7" y="148.2">510</text>
<text x="263.7" y="147.2">R69</text>
<text x="20.4" y="154.8">J5</text>
<text x="26.6" y="154.7">1</text>
<text x="26.6" y="152.1">2</text>
<text x="38.4" y="150.5">R16</text>
<text x="44" y="151.5" transform="rotate(-90 44 151.5)">2.4</text>
<text x="58.6" y="151.2">18nF</text>
<text x="98.4" y="155.8">P_GND</text>
<text x="99.2" y="150.1" transform="rotate(-90 99.2 150.1)">MOV14D471K</text>
<text x="119.5" y="152">240k</text>
<text x="120" y="154.3">R30</text>
<text x="127.1" y="152">240k</text>
<text x="127.6" y="154.3">R34</text>
<text x="134.7" y="152">240k</text>
<text x="135.2" y="154.3">R38</text>
<text x="142.4" y="152">240k</text>
<text x="142.8" y="154.3">R41</text>
<text x="150" y="152">240k</text>
<text x="150.5" y="154.3">R44</text>
<text x="157.6" y="152">240k</text>
<text x="158.1" y="154.3">R47</text>
<text x="165.2" y="152">240k</text>
<text x="165.7" y="154.3">R57</text>
<text x="172.3" y="155.8">R60</text>
<text x="181.3" y="154.3">C47</text>
<text x="185.4" y="150.8">VCP</text>
<text x="205.4" y="152.1">PM1</text>
<text x="210.1" y="152.1">2</text>
<text x="217.7" y="154.7">3</text>
<text x="243.9" y="150.8">CF3</text>
<text x="243.9" y="154.6">CF4</text>
<text x="254.6" y="151">D13</text>
<text x="254.6" y="154.8">D14</text>
<text x="259.7" y="155.8">510</text>
<text x="259.7" y="152">510</text>
<text x="263.7" y="154.8">R71</text>
<text x="263.7" y="151">R70</text>
<text x="20.4" y="159.9">J6</text>
<text x="26.6" y="159.8">1</text>
<text x="26.6" y="157.2">2</text>
<text x="38.4" y="158.1">R17</text>
<text x="44" y="159.1" transform="rotate(-90 44 159.1)">2.4</text>
<text x="45.2" y="157.8">ISO_GND</text>
<text x="58.1" y="156.8">C30</text>
<text x="58.6" y="158.9">18nF</text>
<text x="64.8" y="160.9">IBN</text>
<text x="166.8" y="161.6">P_GND</text>
<text x="172.3" y="156.2" transform="rotate(-90 172.3 156.2)">1k</text>
<text x="181.8" y="156.3">18nF</text>
<text x="210.6" y="160.4">SW_SPDT</text>
<text x="212.8" y="158.6">SW2</text>
<text x="222.2" y="159.4">ISO_GND</text>
<text x="266.9" y="159.6">ISO_GND</text>
<text x="20.2" y="164" transform="rotate(-90 20.2 164)">Screw_Terminal_01x02</text>
<text x="47.6" y="164.4">R23</text>
<text x="48.3" y="162.2">1k</text>
<text x="147.3" y="162.2">VAN</text>
<text x="147.3" y="166">VBN</text>
<text x="48.3" y="173.6">1k</text>
<text x="64.8" y="172.4">ICP</text>
<text x="94.8" y="173.6">R26</text>
<text x="94.8" y="173.9" transform="rotate(-90 94.8 173.9)">1k</text>
<text x="103.8" y="172.1">C33</text>
<text x="112.6" y="173.6">R27</text>
<text x="112.6" y="173.9" transform="rotate(-90 112.6 173.9)">1k</text>
<text x="121.6" y="172.1">C38</text>
<text x="130.4" y="173.6">R35</text>
<text x="130.4" y="173.9" transform="rotate(-90 130.4 173.9)">1k</text>
<text x="139.4" y="172.1">C40</text>
<text x="147.3" y="168.6">VCN</text>
<text x="38.4" y="177.1">R18</text>
<text x="44" y="178.1" transform="rotate(-90 44 178.1)">2.4</text>
<text x="47.6" y="175.9">R24</text>
<text x="58.1" y="175.9">C31</text>
<text x="58.6" y="177.9">18nF</text>
<text x="104.4" y="174.1">18nF</text>
<text x="122.1" y="174.1">18nF</text>
<text x="139.9" y="174.1">18nF</text>
<text x="10.3" y="185.9">D</text>
<text x="38.4" y="184.8">R19</text>
<text x="44" y="185.8" transform="rotate(-90 44 185.8)">2.4</text>
<text x="45.2" y="184.8">ISO_GND</text>
<text x="58.1" y="183.5">C32</text>
<text x="58.6" y="185.5">18nF</text>
<text x="112.4" y="180.7">P_GND</text>
<text x="285.3" y="185.9">D</text>
<text x="47.6" y="191.1">R25</text>
<text x="48.3" y="188.8">1k</text>
<text x="64.8" y="187.6">ICN</text>
<text x="35" y="199.9">1</text>
<text x="85" y="199.9">2</text>
<text x="135" y="199.9">3</text>
<text x="185" y="199.9">4</text>
<text x="235" y="199.9">5</text>
<text x="285" y="199.9">6</text>
</g>
</svg>
